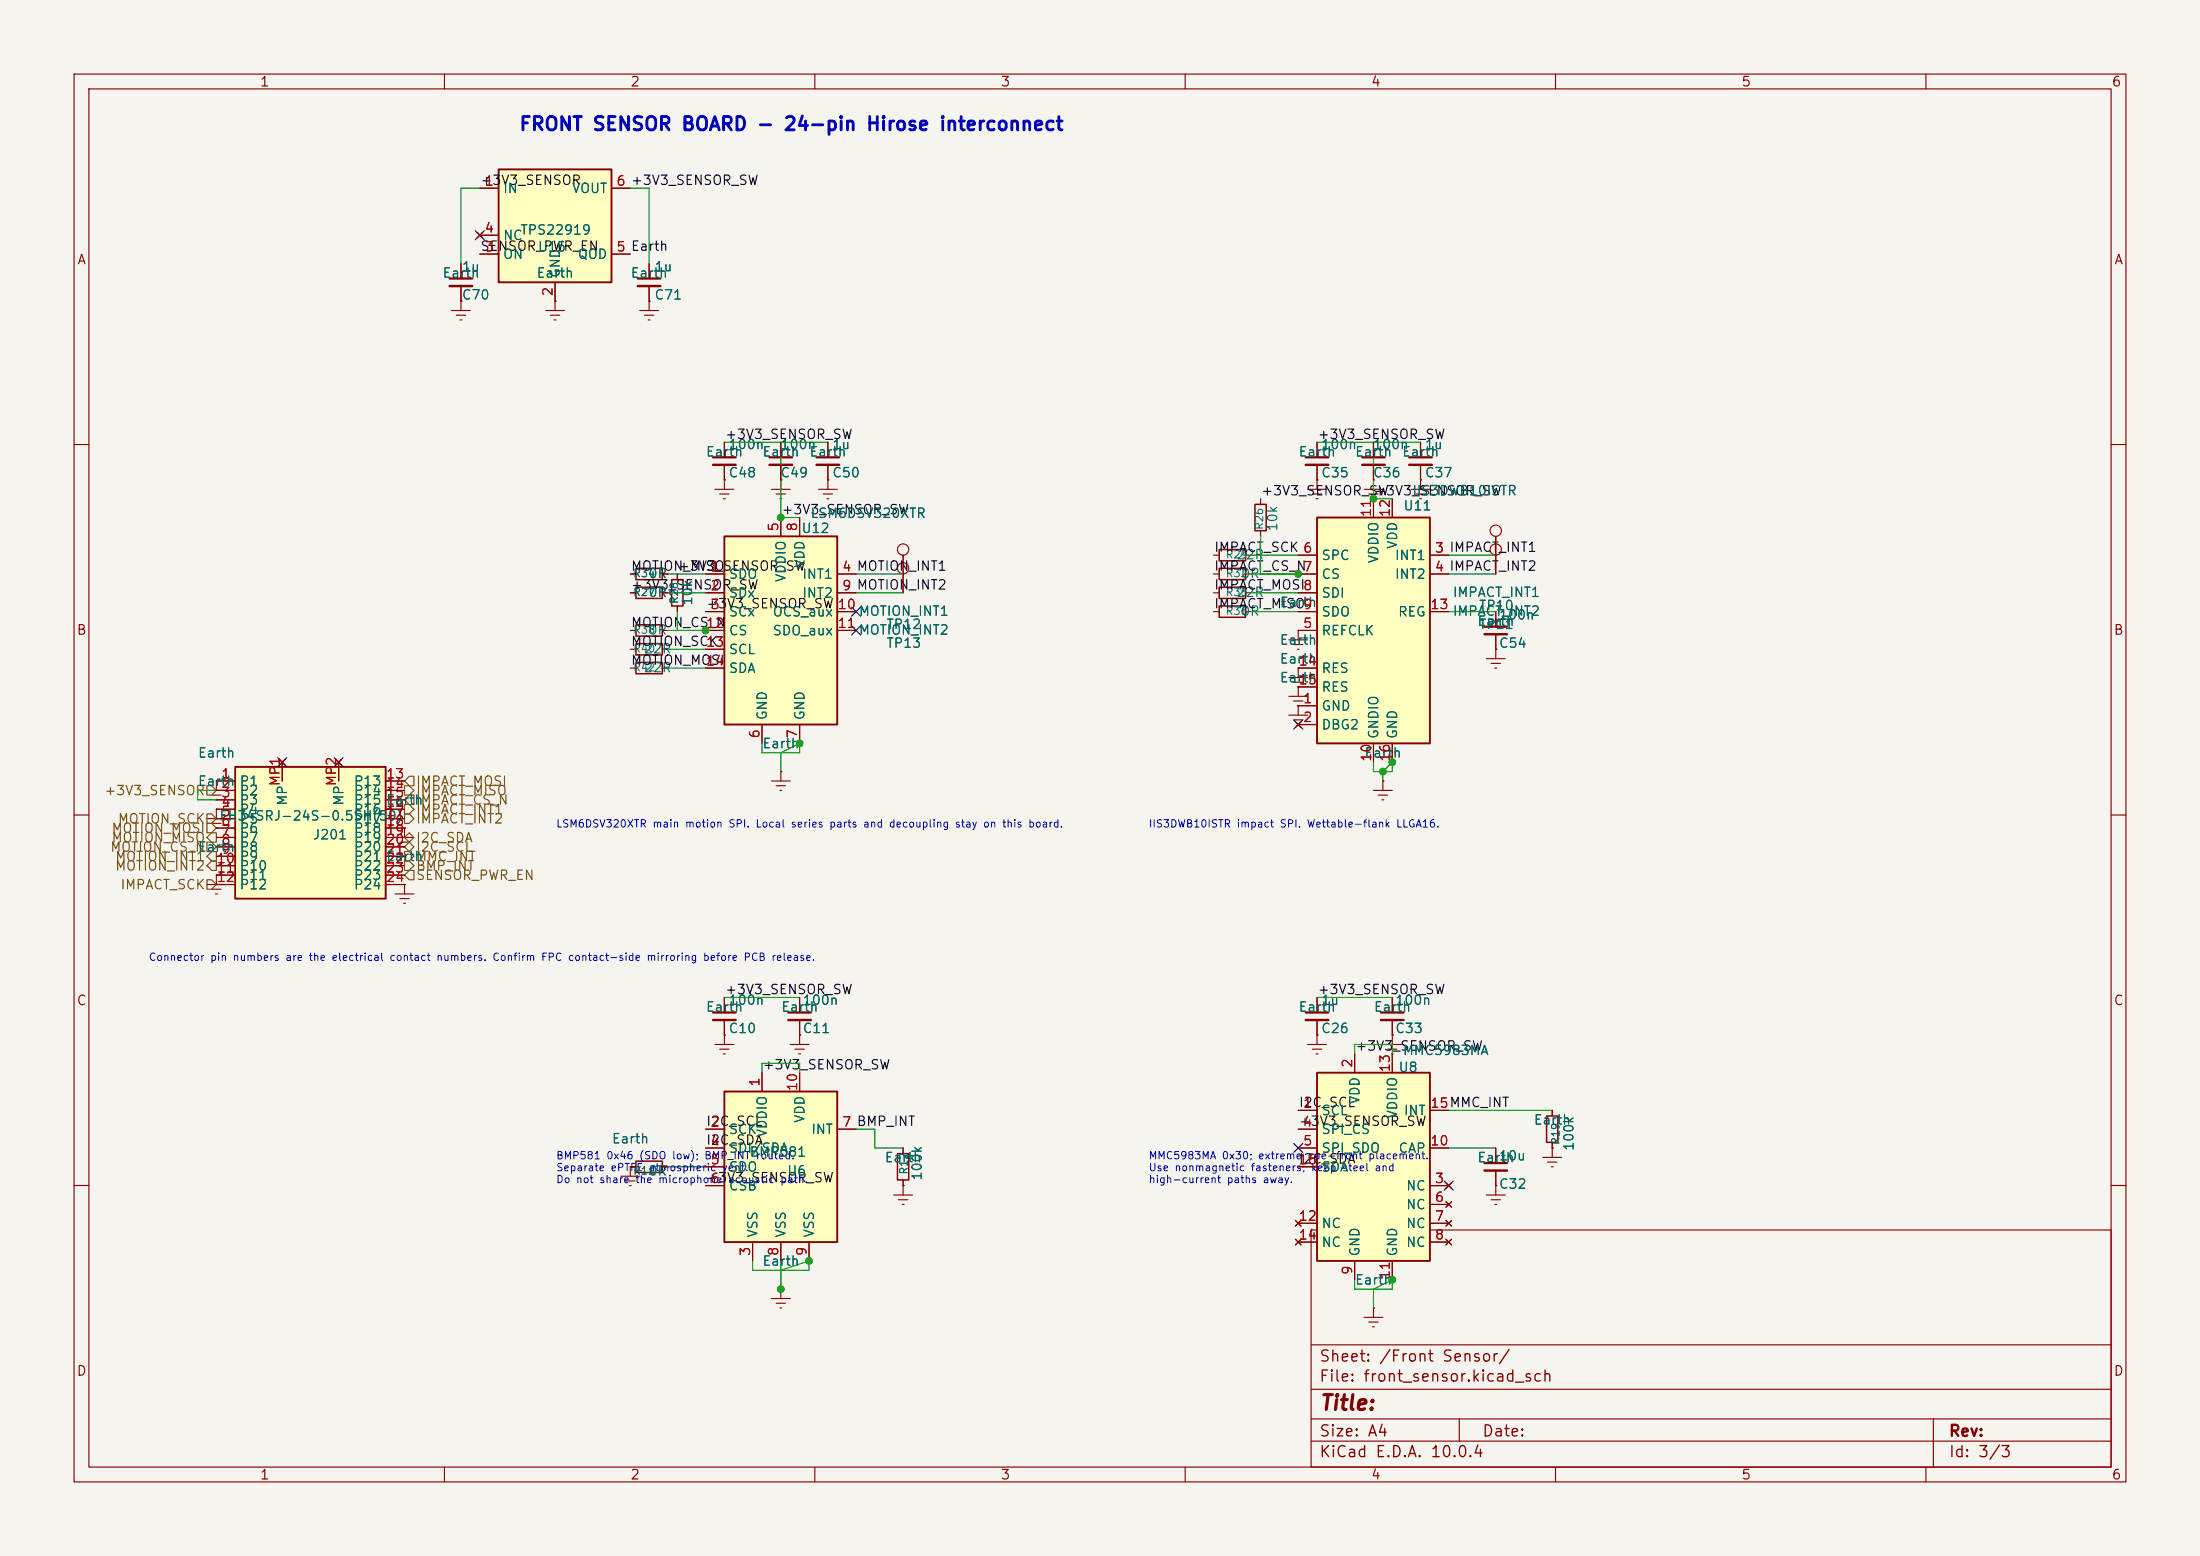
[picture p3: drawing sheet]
<svg xmlns="http://www.w3.org/2000/svg" width="297mm" height="210mm" viewBox="0 0 297 210" stroke-linecap="round" stroke-linejoin="round" font-family="sans-serif">
<path d="M0 0h297v210h-297z" fill="#f5f4ef" stroke="#f5f4ef" stroke-width=".14"/>
<g fill="none" stroke="#840000" stroke-width=".15">
<path d="M10 10h277v190h-277zM12 12h273v186h-273zM60 10v2M110 10v2M160 10v2M210 10v2M260 10v2M10 60h2M285 60h2M163.8 80h.8M163.8 82.6h.8M168.1 80h.8"/>
<path d="M168.1 82.6h.8M174 86.4h2.5M174.6 87h1.3M175.1 87.6h.3M175.3 85.1h.1M175.3 85.1v1.3M10 110h2M285 110h2M201.9 154.9v2.1M201.9 158v3.3M208.3 156.2h2.5M208.9 156.8h1.3"/>
<path d="M209.4 157.5h.3M209.5 154.9h.1M209.5 149.9v.7M209.5 154.2v2M10 160h2M104.1 175.3h2.6M104.8 175.9h1.2M105.3 176.5h.2M105.4 174h.1M105.4 174v1.3M120.6 161.3h2.6M121.3 161.9h1.3"/>
<path d="M121.8 162.6h.2M121.9 160h.1M121.9 160v1.3M177 166h108v32h-108zM200.7 161.3h2.5M201.3 161.9h1.3M201.8 162.6h.3M201.9 160h.1M285 160h2M60 198v2M110 198v2M160 198v2"/>
<path d="M177 194.5h108M177 191.5h108M177 187.5h108M177 181.5h108M197 191.5v3M210 198v2M260 198v2M261 191.5v6.5"/>
</g>
<path d="M164.6 79.2h3.5v1.6h-3.5zM164.6 81.8h3.5v1.5h-3.5zM208.8 150.6h1.5v3.6h-1.5z" fill="none" stroke="#840000" stroke-width=".2"/>
<path d="M200.4 157h3.1" fill="none" stroke="#840000" stroke-width=".3"/>
<path d="M200.4 158h3.1" fill="none" stroke="#840000" stroke-width=".33"/>
<path d="M31.7 103.5h20.4v17.8h-20.4z" fill="#ffffc2"/>
<path d="M31.7 103.5h20.4v17.8h-20.4z" fill="none" stroke="#840000" stroke-width=".25"/>
<g fill="none" stroke="#840000" stroke-width=".15">
<path d="M174 91.4h2.5M174 96.5h2.5M174 94h2.5M174.6 92.1h1.3M174.6 97.2h1.3M174.6 94.6h1.3M175.1 92.7h.3M175.1 97.8h.3M175.1 95.3h.3M175.3 90.2h.1M175.3 95.3h.1M175.3 92.7h.1"/>
<path d="M175.3 90.2v1.2M175.3 92.7v1.3M175.3 95.3v1.2M200.7 88.9h2.5M201.3 89.5h1.3M201.8 90.2h.3M201.9 87.6h.1M201.9 87.6v1.3M27.9 106.7h3.8M27.9 119.4h3.8M28.6 107.3h1.2M29.1 108h2.6"/>
<path d="M29.2 105.4h.1M29.2 118.1h.1M29.2 105.4h2.5M29.2 109.2h2.5M29.2 110.5h2.5M29.2 111.8h2.5M29.2 113h2.5M29.2 114.3h2.5M29.2 115.6h2.5M29.2 116.8h2.5M29.2 118.1h2.5M29.2 105.4v1.3"/>
<path d="M29.2 118.1v1.3M37.7 102.5l.8 .8M38.1 102.9v2.5M38.5 102.5l-.8 .8M45.3 102.5l.8 .8M45.7 102.9v2.5M46.1 102.5l-.8 .8M52.1 105.4h2.5M52.1 106.7h2.5M52.1 108h2.5M52.1 109.2h2.5M52.1 110.5h2.5"/>
<path d="M52.1 111.8h2.5M52.1 113h2.5M52.1 114.3h2.5M52.1 115.6h2.5M52.1 116.8h2.5M52.1 118.1h2.5M52.1 119.4h2.5M104.1 105.4h2.6M104.8 106h1.2M105.3 106.7h.2M105.4 104.1h.1M105.4 104.1v1.3"/>
<path d="M185.4 106.7h2.6M186.1 107.3h1.2M186.6 108h.2M186.7 105.4h.1M186.7 105.4v1.3M28.6 120h1.2M29.1 120.7h.2"/>
</g>
<path d="M177.8 69.9h15.2v30.4h-15.2z" fill="#ffffc2"/>
<path d="M177.8 69.9h15.2v30.4h-15.2z" fill="none" stroke="#840000" stroke-width=".25"/>
<g fill="none" stroke="#840000" stroke-width=".15">
<path d="M177.8 59.7v2M175.3 74.9h2.5M175.3 77.5h2.5M176.5 66h2.6M177.2 66.7h1.2M177.7 67.3h.2M177.8 64.8h.1M177.8 62.7v3.3M185.4 67.3v2.6M188 67.3v2.6M193 74.9h2.6M193 77.5h2.6"/>
<path d="M174.9 97.4l.7 .8M175.3 95.3h2.5M175.3 97.8h2.5M175.3 85.1h2.5M175.3 80h2.5M175.3 82.6h2.5M175.3 90.2h2.5M175.3 92.7h2.5M175.6 97.4l-.7 .8M193 82.6h2.6M54.6 119.4h.1M54.6 119.4v1.3"/>
<path d="M185.4 100.3v2.6M188 100.3v2.6M53.3 120.7h2.6M54 121.3h1.2M54.5 121.9h.2"/>
</g>
<path d="M176.3 61.7h3" fill="none" stroke="#840000" stroke-width=".3"/>
<path d="M176.3 62.7h3" fill="none" stroke="#840000" stroke-width=".33"/>
<path d="M177.8 144.8h15.2v25.4h-15.2z" fill="#ffffc2"/>
<path d="M177.8 144.8h15.2v25.4h-15.2z" fill="none" stroke="#840000" stroke-width=".25"/>
<g fill="none" stroke="#840000" stroke-width=".15">
<path d="M86.4 41.9h2.5M87 42.5h1.3M87.5 43.2h.3M87.6 40.6h.1M87.6 40.6v1.3M185.4 59.7v2M191.8 59.7v2M163.8 77.5h.8M168.1 77.5h.8M170.2 67.3v.8M170.2 71.6v.8M184.1 66h2.6"/>
<path d="M184.8 66.7h1.3M185.3 67.3h.2M185.4 64.8h.1M185.4 62.7v3.3M190.5 66h2.5M191.1 66.7h1.3M191.6 67.3h.3M191.8 64.8h.1M191.8 62.7v3.3M201.9 72.4v5.1M201.9 82.6v2M201.9 85.6v2"/>
<path d="M27.9 110.5h2.6M28.6 111.1h1.2M29.1 111.8h.2M29.2 109.2h.1M29.2 109.2v1.3M53.3 113h2.6M54 113.7h1.2M54.5 114.3h.2M54.6 111.8h.1M54.6 111.8v1.2M177.8 139.7h.1M177.8 134.6v2.1"/>
<path d="M177.8 137.7v3.3M188 139.7h.1M188 134.6v2.1M188 137.7v3.3M175.3 149.9h2.5M175.3 152.4h2.5M175.3 154.9h2.5M175.3 157.5h2.5M176.5 141h2.6M177.2 141.6h1.2M177.7 142.2h.2M182.9 142.2v2.6"/>
<path d="M186.7 141h2.5M187.3 141.6h1.3M187.8 142.2h.3M188 142.2v2.6M193 149.9h2.6M193 154.9h2.6M195.2 159.6l.8 .8M196 159.6l-.8 .8M174.9 164.7l.7 .8M174.9 167.3l.7 .7M175.3 165.1h2.5M175.3 167.6h2.5"/>
<path d="M175.6 164.7l-.7 .8M175.6 167.3l-.7 .7M182.9 170.2v2.5M184.1 177.8h2.6M184.8 178.4h1.3M185.3 179.1h.2M185.4 176.5h.1M185.4 176.5v1.3M188 170.2v2.5M193 160h2.6M193 162.6h2.6M193 165.1h2.6"/>
<path d="M193 167.6h2.6M195.2 162.2l.8 .7M195.2 164.7l.8 .8M195.2 167.3l.8 .7M196 162.2l-.8 .7M196 164.7l-.8 .8M196 167.3l-.8 .7"/>
<circle cx="201.9" cy="71.6" r=".76"/>
<circle cx="201.9" cy="74.2" r=".76"/>
</g>
<path d="M183.9 61.7h3M190.2 61.7h3.1M200.4 84.6h3.1M176.3 136.7h3M186.4 136.7h3.1" fill="none" stroke="#840000" stroke-width=".3"/>
<path d="M183.9 62.7h3M190.2 62.7h3.1M200.4 85.6h3.1M176.3 137.7h3M186.4 137.7h3.1" fill="none" stroke="#840000" stroke-width=".33"/>
<path d="M164.6 76.7h3.5v1.5h-3.5zM169.4 68.1h1.5v3.5h-1.5z" fill="none" stroke="#840000" stroke-width=".2"/>
<path d="M67.3 22.9h15.2v15.2h-15.2z" fill="#ffffc2"/>
<path d="M67.3 22.9h15.2v15.2h-15.2z" fill="none" stroke="#840000" stroke-width=".25"/>
<g fill="none" stroke="#840000" stroke-width=".15">
<path d="M62.2 35.6v2M62.2 38.6v3.3M64.4 31.4l.8 .7M64.8 25.4h2.5M64.8 34.3h2.5M64.8 31.8h2.5M65.2 31.4l-.8 .7M74.9 38.1v3.8M82.5 25.4h2.6M82.5 34.3h2.6M87.6 35.6v2M87.6 38.6v2"/>
<path d="M61 41.9h2.5M61.6 42.5h1.3M62.1 43.2h.3M62.2 40.6h.1M73.7 41.9h2.5M74.3 42.5h1.3M74.8 43.2h.3M74.9 40.6h.1M97.8 59.7v2M96.5 66h2.6M97.2 66.7h1.2M97.7 67.3h.2"/>
<path d="M97.8 64.8h.1M97.8 62.7v3.3M163.8 74.9h.8M168.1 74.9h.8M85.1 85.1h.8M85.1 90.2h.8M85.1 87.6h.8M89.4 85.1h.8M89.4 90.2h.8M89.4 87.6h.8"/>
</g>
<path d="M164.6 74.2h3.5v1.5h-3.5zM85.9 84.3h3.5v1.6h-3.5zM85.9 89.4h3.5v1.5h-3.5zM85.9 86.9h3.5v1.5h-3.5z" fill="none" stroke="#840000" stroke-width=".2"/>
<path d="M60.7 37.6h3.1M86.1 37.6h3.1M96.3 61.7h3" fill="none" stroke="#840000" stroke-width=".3"/>
<path d="M60.7 38.6h3.1M86.1 38.6h3.1M96.3 62.7h3" fill="none" stroke="#840000" stroke-width=".33"/>
<path d="M97.8 72.4h15.2v25.4h-15.2z" fill="#ffffc2"/>
<path d="M97.8 72.4h15.2v25.4h-15.2z" fill="none" stroke="#840000" stroke-width=".25"/>
<g fill="none" stroke="#840000" stroke-width=".15">
<path d="M105.4 59.7v2M111.8 59.7v2M85.1 77.5h.8M89.4 77.5h.8M91.4 77.5v.7M95.2 77.5h2.6M104.1 66h2.6M104.8 66.7h1.2M105.3 67.3h.2M105.4 64.8h.1M105.4 62.7v3.3M105.4 69.9v2.5"/>
<path d="M107.9 69.9v2.5M110.5 66h2.5M111.1 66.7h1.3M111.6 67.3h.3M111.8 64.8h.1M111.8 62.7v3.3M113 77.5h2.6M121.9 74.9v5.1M85.1 80h.8M89.4 80h.8M91.4 81.8v.8M95.2 80h2.6"/>
<path d="M95.2 82.6h2.6M95.2 85.1h2.6M95.2 87.6h2.6M95.2 90.2h2.6M102.9 97.8v2.5M107.9 97.8v2.5M113 80h2.6M113 82.6h2.6M113 85.1h2.6M97.8 139.7h.1M97.8 134.6v2.1M97.8 137.7v3.3"/>
<path d="M107.9 139.7h.1M107.9 134.6v2.1M107.9 137.7v3.3M83.8 158.8h2.6M84.5 159.4h1.2M85.1 157.5h.1M85.1 157.5h.8M85.1 157.5v1.3M89.4 157.5h.8M96.5 141h2.6M97.2 141.6h1.2M97.7 142.2h.2"/>
<path d="M106.7 141h2.5M107.3 141.6h1.3M107.8 142.2h.3M121.9 154.9v.8M121.9 159.3v.7M85 160h.2"/>
<circle cx="121.9" cy="76.7" r=".76"/>
<circle cx="121.9" cy="74.2" r=".76"/>
</g>
<path d="M103.9 61.7h3M110.2 61.7h3.1M96.3 136.7h3M106.4 136.7h3.1" fill="none" stroke="#840000" stroke-width=".3"/>
<path d="M103.9 62.7h3M110.2 62.7h3.1M96.3 137.7h3M106.4 137.7h3.1" fill="none" stroke="#840000" stroke-width=".33"/>
<path d="M85.9 79.2h3.5v1.6h-3.5zM85.9 76.7h3.5v1.5h-3.5zM90.7 78.2h1.5v3.6h-1.5zM85.9 156.7h3.5v1.5h-3.5zM121.2 155.7h1.5v3.6h-1.5z" fill="none" stroke="#840000" stroke-width=".2"/>
<path d="M97.8 147.3h15.2v20.3h-15.2z" fill="#ffffc2"/>
<path d="M97.8 147.3h15.2v20.3h-15.2z" fill="none" stroke="#840000" stroke-width=".25"/>
<g fill="none" stroke="#840000" stroke-width=".15">
<path d="M62.2 35.6v2M62.2 38.6v2M64.4 31.4l.8 .7M64.8 25.4h2.5M64.8 34.3h2.5M64.8 31.8h2.5M65.2 31.4l-.8 .7M74.9 38.1v2.5M82.5 25.4h2.6M82.5 34.3h2.6M87.6 35.6v2M87.6 38.6v2"/>
<path d="M62.2 40.6h.1M74.9 40.6h.1M87.6 40.6h.1M97.8 59.7v2M105.4 59.7v2M111.8 59.7v2M177.8 59.7v2M185.4 59.7v2M191.8 59.7v2M85.1 77.5h.8M89.4 77.5h.8M91.4 77.5v.7"/>
<path d="M95.2 77.5h2.6M97.8 64.8h.1M97.8 62.7v2.1M105.4 64.8h.1M105.4 62.7v2.1M105.4 69.9v2.5M107.9 69.9v2.5M111.8 64.8h.1M111.8 62.7v2.1M113 77.5h2.6M121.9 74.9v5.1M175.3 77.5h2.5"/>
<path d="M175.3 74.9h2.5M177.8 64.8h.1M177.8 62.7v2.1M185.4 64.8h.1M185.4 62.7v2.1M185.4 67.3v2.6M188 67.3v2.6M191.8 64.8h.1M191.8 62.7v2.1M193 77.5h2.6M193 74.9h2.6M201.9 72.4v5.1"/>
<path d="M85.1 80h.8M89.4 80h.8M91.4 81.8v.8M95.2 80h2.6M95.2 82.6h2.6M95.2 85.1h2.6M95.2 87.6h2.6M95.2 90.2h2.6M102.9 97.8v2.5M107.9 97.8v2.5M113 80h2.6M113 82.6h2.6"/>
<path d="M113 85.1h2.6M174.9 97.4l.7 .8M175.3 85.1h.1M175.3 90.2h.1M175.3 95.3h.1M175.3 92.7h.1M175.3 80h2.5M175.3 82.6h2.5M175.3 85.1h2.5M175.3 90.2h2.5M175.3 95.3h2.5M175.3 97.8h2.5"/>
<path d="M175.3 92.7h2.5M175.6 97.4l-.7 .8M193 82.6h2.6M201.9 87.6h.1M201.9 82.6v2M201.9 85.6v2M29.2 105.4h.1M29.2 118.1h.1M29.2 109.2h.1M29.2 105.4h2.5M29.2 106.7h2.5M29.2 108h2.5"/>
<path d="M29.2 109.2h2.5M29.2 110.5h2.5M29.2 111.8h2.5M29.2 113h2.5M29.2 114.3h2.5M29.2 115.6h2.5M29.2 116.8h2.5M29.2 118.1h2.5M29.2 119.4h2.5M37.7 102.5l.8 .8M38.1 102.9v2.5M38.5 102.5l-.8 .8"/>
<path d="M45.3 102.5l.8 .8M45.7 102.9v2.5M46.1 102.5l-.8 .8M52.1 105.4h2.5M52.1 106.7h2.5M52.1 108h2.5M52.1 109.2h2.5M52.1 110.5h2.5M52.1 111.8h2.5M52.1 113h2.5M52.1 114.3h2.5M52.1 115.6h2.5"/>
<path d="M52.1 116.8h2.5M52.1 118.1h2.5M52.1 119.4h2.5M54.6 119.4h.1M54.6 111.8h.1M105.4 104.1h.1M185.4 100.3v2.6M186.7 105.4h.1M188 100.3v2.6M97.8 139.7h.1M97.8 134.6v2.1M97.8 137.7v2"/>
<path d="M107.9 139.7h.1M107.9 134.6v2.1M107.9 137.7v2M177.8 139.7h.1M177.8 134.6v2.1M177.8 137.7v2M188 139.7h.1M188 134.6v2.1M188 137.7v2M85.1 157.5h.1M85.1 157.5h.8M89.4 157.5h.8"/>
<path d="M95.2 152.4h2.6M95.2 154.9h2.6M95.2 157.5h2.6M102.9 144.8v2.5M107.9 144.8v2.5M113 152.4h2.6M121.9 154.9v.8M121.9 159.3v.7M175.3 152.4h2.5M175.3 154.9h2.5M175.3 157.5h2.5M175.3 149.9h2.5"/>
<path d="M182.9 142.2v2.6M188 142.2v2.6M193 154.9h2.6M193 149.9h2.6M195.2 159.6l.8 .8M196 159.6l-.8 .8M201.9 154.9v2.1M201.9 158v2M209.5 154.9h.1M209.5 149.9v.7M209.5 154.2v.7M95.2 160h2.6"/>
<path d="M101.6 167.6v2.6M105.4 174h.1M105.4 167.6v2.6M109.2 167.6v2.6M121.9 160h.1M174.9 164.7l.7 .8M174.9 167.3l.7 .7M175.3 165.1h2.5M175.3 167.6h2.5M175.6 164.7l-.7 .8M175.6 167.3l-.7 .7M182.9 170.2v2.5"/>
<path d="M185.4 176.5h.1M188 170.2v2.5M193 160h2.6M193 162.6h2.6M193 165.1h2.6M193 167.6h2.6M195.2 162.2l.8 .7M195.2 164.7l.8 .8M195.2 167.3l.8 .7M196 162.2l-.8 .7M196 164.7l-.8 .8M196 167.3l-.8 .7"/>
<path d="M201.9 160h.1"/>
</g>
<g fill="none" stroke="#725600" stroke-width=".15">
<path d="M27.9 111.1h.7l.6 .7-.6 .6h-.7zM27.9 109.9h.7l.6 .6-.6 .6h-.7zM27.9 106h.7l.6 .7-.6 .6h-.7zM27.9 113.7h.7l.6 .6-.6 .6h-.7zM27.9 118.7h.7l.6 .7-.6 .6h-.7zM28.6 112.4h.6v1.3h-.6l-.7-.7zM28.6 114.9h.6v1.3h-.6l-.7-.6zM28.6 116.2h.6v1.3h-.6l-.7-.7zM54.6 108.6h.6l.7 .6-.7 .7h-.6zM54.6 109.9h.6l.7 .6-.7 .6h-.6zM54.6 114.9h.6l.7 .7-.7 .6h-.6zM54.6 116.2h.6l.7 .6-.7 .7h-.6z"/>
<path d="M54.6 106h.6l.7 .7-.7 .6h-.6zM54.6 113l.6-.6 .7 .6-.7 .7zM54.6 114.3l.6-.6 .7 .6-.7 .6zM55.2 104.8h.7v1.2h-.7l-.6-.6zM55.2 117.5h.7v1.2h-.7l-.6-.6zM55.2 107.3h.7v1.3h-.7l-.6-.6z"/>
</g>
<g fill="none" stroke="#009600" stroke-width=".15">
<path d="M64.8 25.4h-2.6v10.2M85.1 25.4h2.5v10.2M97.8 59.7h14M105.4 59.7v10.2h2.5M177.8 59.7h14M185.4 59.7v7.6h2.6M90.2 77.5h5M115.6 77.5h6.3M168.9 77.5h6.4M168.9 74.9h6.4M170.2 72.4v5.1M195.6 77.5h6.3"/>
<path d="M195.6 74.9h6.3M90.2 85.1h5M90.2 80h5M90.2 90.2h5M90.2 87.6h5M91.4 82.6v2.5M115.6 80h6.3M168.9 80h6.4M168.9 82.6h6.4M195.6 82.6h6.3M29.2 106.7h-2.5v1.3h2.5M102.9 100.3v1.3h5v-1.3l-2.5 1.3v2.5"/>
<path d="M185.4 102.9v1.2h2.6v-1.2l-1.3 1.2v1.3M97.8 134.6h10.1M177.8 134.6h10.2M90.2 157.5h5M102.9 144.8v-1.3h5v1.3M115.6 152.4h2.5v2.5h3.8M182.9 142.2v-1.2h5.1v1.2M195.6 149.9h13.9M195.6 154.9h6.3M101.6 170.2v1.3h7.6v-1.3l-3.8 1.3M105.4 170.2v3.8M182.9 172.7v1.3h5.1v-1.3l-2.6 1.3v2.5"/>
</g>
<g fill="none" stroke="#000084" stroke-width=".15">
<path d="M64.2 31.1l1.2 1.3M65.4 31.1l-1.2 1.3M115 81.9l1.2 1.3M115 84.5l1.2 1.2M116.2 81.9l-1.2 1.3M116.2 84.5l-1.2 1.2M174.7 97.2l1.2 1.2M175.9 97.2l-1.2 1.2M37.5 102.3l1.2 1.2M38.7 102.3l-1.2 1.2M45.1 102.3l1.2 1.2M46.3 102.3l-1.2 1.2"/>
<path d="M174.7 154.3l1.2 1.2M175.9 154.3l-1.2 1.2M195 159.4l1.2 1.2M196.2 159.4l-1.2 1.2"/>
</g>
<g fill="#009600" stroke="#009600" stroke-width=".14">
<circle cx="107.9" cy="100.3" r=".46"/>
<circle cx="95.2" cy="85.1" r=".46"/>
<circle cx="105.4" cy="69.9" r=".46"/>
<circle cx="188" cy="172.7" r=".46"/>
<circle cx="105.4" cy="174" r=".46"/>
<circle cx="109.2" cy="170.2" r=".46"/>
<circle cx="186.7" cy="104.1" r=".46"/>
<circle cx="188" cy="102.9" r=".46"/>
<circle cx="185.4" cy="67.3" r=".46"/>
<circle cx="175.3" cy="77.5" r=".46"/>
</g>
<text font-size="2" fill="#840000" x="178" y="190.8">Title:</text>
<text font-size="1.8" fill="#0000c2" x="70" y="18.1">FRONT SENSOR BOARD - 24-pin Hirose interconnect</text>
<g font-size="1.5" fill="#840000">
<text x="178" y="184.2">Sheet: /Front Sensor/</text>
<text x="178" y="186.9">File: front_sensor.kicad_sch</text>
<text x="178" y="197.1">KiCad E.D.A. 10.0.4</text>
<text x="178" y="194.3">Size: A4</text>
<text x="200" y="194.3">Date:</text>
<text x="263" y="194.3">Rev:</text>
<text x="263" y="197.1">Id: 3/3</text>
</g>
<g font-size="1.3" fill="#840000">
<text x="35" y="12">1</text>
<text x="85" y="12">2</text>
<text x="135" y="12">3</text>
<text x="185" y="12">4</text>
<text x="235" y="12">5</text>
<text x="285" y="12">6</text>
<text x="10.3" y="36">A</text>
<text x="285.3" y="36">A</text>
<text x="10.3" y="86">B</text>
<text x="285.3" y="86">B</text>
<text x="10.3" y="136">C</text>
<text x="285.3" y="136">C</text>
<text x="10.3" y="186">D</text>
<text x="285.3" y="186">D</text>
<text x="35" y="200">1</text>
<text x="85" y="200">2</text>
<text x="135" y="200">3</text>
<text x="185" y="200">4</text>
<text x="235" y="200">5</text>
<text x="285" y="200">6</text>
</g>
<g font-size="1.3" fill="#0f0f0f">
<text x="64.8" y="25.3">+3V3_SENSOR</text>
<text x="64.8" y="34.2">SENSOR_PWR_EN</text>
<text x="97.8" y="59.6">+3V3_SENSOR_SW</text>
<text x="177.8" y="59.6">+3V3_SENSOR_SW</text>
<text x="105.4" y="69.7">+3V3_SENSOR_SW</text>
<text x="170.2" y="67.2">+3V3_SENSOR_SW</text>
<text x="185.4" y="67.2">+3V3_SENSOR_SW</text>
<text x="85.1" y="77.3">MOTION_MISO</text>
<text x="91.4" y="77.3">+3V3_SENSOR_SW</text>
<text x="163.8" y="77.3">IMPACT_CS_N</text>
<text x="163.8" y="74.8">IMPACT_SCK 6</text>
<text x="85.1" y="79.9">+3V3_SENSOR_SW</text>
<text x="95.2" y="82.4">+3V3_SENSOR_SW 10</text>
<text x="163.8" y="82.4">IMPACT_MISO9</text>
<text x="163.8" y="79.9">IMPACT_MOSI8</text>
<text x="85.1" y="85">MOTION_CS_N</text>
<text x="85.1" y="87.5">MOTION_SCK</text>
<text x="85.1" y="90">MOTION_MOSI</text>
<text x="97.8" y="134.5">+3V3_SENSOR_SW</text>
<text x="177.8" y="134.5">+3V3_SENSOR_SW</text>
<text x="182.9" y="142.1">+3V3_SENSOR_SW</text>
<text x="102.9" y="144.7">+3V3_SENSOR_SW</text>
<text x="175.3" y="149.7">I2C_SCL</text>
<text x="95.2" y="154.8">I2C_SDA</text>
<text x="95.2" y="152.3">I2C_SCL</text>
<text x="175.3" y="152.3">+3V3_SENSOR_SW</text>
<text x="95.2" y="159.9">+3V3_SENSOR_SW</text>
<text x="175.3" y="157.4">I2C_SDA</text>
</g>
<g font-size="1.3" fill="#a90000">
<text x="65.3" y="25.4">1</text>
<text x="83.1" y="25.4">6 +3V3_SENSOR_SW</text>
<text x="83.1" y="25.4">6</text>
<text x="65.3" y="34.3">3</text>
<text x="65.3" y="31.7">4</text>
<text x="83.1" y="34.3">5 Earth</text>
<text x="83.1" y="34.3">5</text>
<text x="74.9" y="40.1" transform="rotate(-90 74.9 40.1)">2</text>
<text x="105.4" y="71.8" transform="rotate(-90 105.4 71.8)">5</text>
<text x="107.9" y="71.8" transform="rotate(-90 107.9 71.8)">8</text>
<text x="185.4" y="69.9" transform="rotate(-90 185.4 69.9)">11</text>
<text x="187.9" y="69.9" transform="rotate(-90 187.9 69.9)">12</text>
<text x="95.8" y="77.4">1</text>
<text x="113.6" y="77.4">4 MOTION_INT1</text>
<text x="113.6" y="77.4">4</text>
<text x="175.8" y="77.4">7</text>
<text x="175.8" y="74.9">6</text>
<text x="193.6" y="74.9">3 IMPACT_INT1</text>
<text x="193.6" y="77.4">4 IMPACT_INT2</text>
<text x="193.6" y="74.9">3</text>
<text x="193.6" y="77.4">4</text>
<text x="95.8" y="80">2</text>
<text x="95.8" y="82.5">3</text>
<text x="113" y="82.5">10</text>
<text x="113.6" y="80">9 MOTION_INT2</text>
<text x="113.6" y="80">9</text>
<text x="175.8" y="80">8</text>
<text x="175.8" y="82.5">9</text>
<text x="193" y="82.5">13</text>
<text x="95.2" y="85.1">12</text>
<text x="95.2" y="87.6">13</text>
<text x="113" y="85.1">11</text>
<text x="175.8" y="85.1">5</text>
<text x="95.2" y="90.1">14</text>
<text x="175.2" y="90.1">14</text>
<text x="175.2" y="92.7">15</text>
<text x="175.8" y="95.2">1</text>
<text x="102.8" y="99.8" transform="rotate(-90 102.8 99.8)">6</text>
<text x="107.9" y="99.8" transform="rotate(-90 107.9 99.8)">7</text>
<text x="175.8" y="97.8">2</text>
<text x="29.8" y="105.4">1</text>
<text x="29.8" y="106.7">2</text>
<text x="29.8" y="107.9">3</text>
<text x="38.1" y="106.2" transform="rotate(-90 38.1 106.2)">MP1</text>
<text x="45.7" y="106.2" transform="rotate(-90 45.7 106.2)">MP2</text>
<text x="52" y="105.4">13</text>
<text x="52" y="106.7">14</text>
<text x="52" y="107.9">15</text>
<text x="185.4" y="102.9" transform="rotate(-90 185.4 102.9)">10</text>
<text x="187.9" y="102.9" transform="rotate(-90 187.9 102.9)">16</text>
<text x="29.8" y="109.2">4</text>
<text x="29.8" y="110.5">5</text>
<text x="29.8" y="111.7">6</text>
<text x="29.8" y="113">7</text>
<text x="52" y="109.2">16</text>
<text x="52" y="110.5">17</text>
<text x="52" y="111.7">18</text>
<text x="52" y="113">19</text>
<text x="29.2" y="116.8">10</text>
<text x="29.2" y="118.1">11</text>
<text x="29.2" y="119.4">12</text>
<text x="29.8" y="114.3">8</text>
<text x="29.8" y="115.5">9</text>
<text x="52" y="114.3">20</text>
<text x="52" y="115.5">21</text>
<text x="52" y="116.8">22</text>
<text x="52" y="118.1">23</text>
<text x="52" y="119.4">24</text>
<text x="102.8" y="146.8" transform="rotate(-90 102.8 146.8)">1</text>
<text x="107.9" y="147.4" transform="rotate(-90 107.9 147.4)">10</text>
<text x="175.8" y="149.8">1</text>
<text x="182.9" y="144.2" transform="rotate(-90 182.9 144.2)">2</text>
<text x="187.9" y="144.8" transform="rotate(-90 187.9 144.8)">13</text>
<text x="193" y="149.8">15MMC_INT</text>
<text x="193" y="149.8">15</text>
<text x="95.8" y="152.4">2</text>
<text x="95.8" y="154.9">4</text>
<text x="113.6" y="152.4">7 BMP_INT</text>
<text x="113.6" y="152.4">7</text>
<text x="175.8" y="152.4">4</text>
<text x="175.8" y="154.9">5</text>
<text x="193" y="154.9">10</text>
<text x="95.8" y="157.5">5</text>
<text x="95.8" y="160">6</text>
<text x="175.2" y="157.5">16</text>
<text x="193.6" y="160">3</text>
<text x="175.2" y="165.1">12</text>
<text x="175.2" y="167.6">14</text>
<text x="193.6" y="162.5">6</text>
<text x="193.6" y="165.1">7</text>
<text x="193.6" y="167.6">8</text>
<text x="101.6" y="169.6" transform="rotate(-90 101.6 169.6)">3</text>
<text x="105.4" y="169.6" transform="rotate(-90 105.4 169.6)">8</text>
<text x="109.2" y="169.6" transform="rotate(-90 109.2 169.6)">9</text>
<text x="182.9" y="172.2" transform="rotate(-90 182.9 172.2)">9</text>
<text x="187.9" y="172.8" transform="rotate(-90 187.9 172.8)">11</text>
</g>
<g font-size="1.3" fill="#006464">
<text x="67.8" y="26.4">IN</text>
<text x="77.1" y="26.4">VOUT</text>
<text x="67.8" y="35.3">ON</text>
<text x="67.8" y="32.7">NC</text>
<text x="70.2" y="32">TPS22919</text>
<text x="72.5" y="34.3">U15</text>
<text x="77.9" y="35.3">QOD</text>
<text x="59.6" y="37.8">Earth</text>
<text x="62.3" y="36.9">1u</text>
<text x="62.3" y="40.7">C70</text>
<text x="72.3" y="37.8">Earth</text>
<text x="75.9" y="37.6" transform="rotate(-90 75.9 37.6)">GND</text>
<text x="85" y="37.8">Earth</text>
<text x="88.3" y="36.9">1u</text>
<text x="88.3" y="40.7">C71</text>
<text x="95.2" y="61.9">Earth</text>
<text x="98.3" y="60.9">100n</text>
<text x="98.3" y="64.7">C48</text>
<text x="102.8" y="61.9">Earth</text>
<text x="105.3" y="60.9">100n</text>
<text x="105.3" y="64.7">C49</text>
<text x="109.2" y="61.9">Earth</text>
<text x="112.3" y="60.9">1u</text>
<text x="112.3" y="64.7">C50</text>
<text x="175.2" y="61.9">Earth</text>
<text x="178.3" y="60.9">100n</text>
<text x="178.3" y="64.7">C35</text>
<text x="182.8" y="61.9">Earth</text>
<text x="185.3" y="60.9">100n</text>
<text x="185.3" y="64.7">C36</text>
<text x="189.2" y="61.9">Earth</text>
<text x="192.3" y="60.9">1u</text>
<text x="192.3" y="64.7">C37</text>
<text x="109.3" y="70.2">LSM6DSV320XTR</text>
<text x="172.7" y="71.8" transform="rotate(-90 172.7 71.8)">10k</text>
<text x="189.4" y="69.2">U11</text>
<text x="190.6" y="67.2">IIS3DWB10ISTR</text>
<text x="108.1" y="72.3">U12</text>
<text x="108.9" y="76.7" transform="rotate(-90 108.9 76.7)">VDD</text>
<text x="166.8" y="75.8">22R</text>
<text x="178.3" y="75.9">SPC</text>
<text x="186.4" y="76.1" transform="rotate(-90 186.4 76.1)">VDDIO</text>
<text x="188.2" y="75.9">INT1</text>
<text x="188.9" y="74.2" transform="rotate(-90 188.9 74.2)">VDD</text>
<text x="87.4" y="80.9">0R</text>
<text x="87.4" y="78.4">0R</text>
<text x="93.7" y="81.8" transform="rotate(-90 93.7 81.8)">10k</text>
<text x="98.3" y="78.4">SDO</text>
<text x="98.3" y="81">SDx</text>
<text x="98.3" y="83.5">SCx</text>
<text x="104.2" y="83.5">OCS_aux</text>
<text x="106.4" y="78.7" transform="rotate(-90 106.4 78.7)">VDDIO</text>
<text x="108.2" y="78.4">INT1</text>
<text x="108.2" y="81">INT2</text>
<text x="115.9" y="83.4">MOTION_INT1</text>
<text x="166.8" y="80.9">22R</text>
<text x="167.4" y="83.4">0R</text>
<text x="167.4" y="78.4">0R</text>
<text x="172.7" y="82.3">Earth</text>
<text x="178.3" y="78.4">CS</text>
<text x="178.3" y="81">SDI</text>
<text x="178.3" y="83.5">SDO</text>
<text x="188.2" y="78.4">INT2</text>
<text x="188.6" y="83.5">REG</text>
<text x="196" y="80.9">IMPACT_INT1</text>
<text x="196" y="83.4">IMPACT_INT2</text>
<text x="199.6" y="82.7">TP10</text>
<text x="202.3" y="83.9">100n</text>
<text x="86.8" y="88.5">22R</text>
<text x="87.4" y="86">0R</text>
<text x="98.3" y="86.1">CS</text>
<text x="98.3" y="88.6">SCL</text>
<text x="104.2" y="86.1">SDO_aux</text>
<text x="115.9" y="86">MOTION_INT2</text>
<text x="119.6" y="87.7">TP13</text>
<text x="119.6" y="85.2">TP12</text>
<text x="172.7" y="87.3">Earth</text>
<text x="172.7" y="89.9">Earth</text>
<text x="178.3" y="86.1">REFCLK</text>
<text x="199.3" y="84.8">Earth</text>
<text x="199.6" y="85.2">TP11</text>
<text x="202.3" y="87.7">C54</text>
<text x="86.8" y="91.1">22R</text>
<text x="98.3" y="91.1">SDA</text>
<text x="172.7" y="92.4">Earth</text>
<text x="178.3" y="91.1">RES</text>
<text x="178.3" y="93.7">RES</text>
<text x="102.8" y="101.3">Earth</text>
<text x="103.8" y="97.3" transform="rotate(-90 103.8 97.3)">GND</text>
<text x="108.9" y="97.3" transform="rotate(-90 108.9 97.3)">GND</text>
<text x="178.3" y="96.2">GND</text>
<text x="178.3" y="98.8">DBG2</text>
<text x="186.4" y="99.8" transform="rotate(-90 186.4 99.8)">GNDIO</text>
<text x="188.9" y="99.8" transform="rotate(-90 188.9 99.8)">GND</text>
<text x="26.6" y="102.6">Earth</text>
<text x="26.6" y="106.4">Earth</text>
<text x="32.3" y="106.4">P1</text>
<text x="32.3" y="107.7">P2</text>
<text x="47.7" y="106.4">P13</text>
<text x="47.7" y="107.7">P14</text>
<text x="184.1" y="102.6">Earth</text>
<text x="29.5" y="111.1">FH34SRJ-24S-0.5SH(50)</text>
<text x="32.3" y="108.9">P3</text>
<text x="32.3" y="110.2">P4</text>
<text x="32.3" y="111.5">P5</text>
<text x="32.3" y="112.7">P6</text>
<text x="39.1" y="108.8" transform="rotate(-90 39.1 108.8)">MP</text>
<text x="42.1" y="113.6">J201</text>
<text x="46.7" y="108.8" transform="rotate(-90 46.7 108.8)">MP</text>
<text x="47.7" y="108.9">P15 Earth</text>
<text x="47.7" y="110.2">P16</text>
<text x="47.7" y="111.5">P17</text>
<text x="47.7" y="112.7">P18</text>
<text x="26.6" y="115.3">Earth</text>
<text x="32.3" y="114">P7</text>
<text x="32.3" y="115.3">P8</text>
<text x="32.3" y="116.5">P9</text>
<text x="32.3" y="117.8">P10</text>
<text x="32.3" y="119.1">P11</text>
<text x="47.7" y="114">P19</text>
<text x="47.7" y="115.3">P20</text>
<text x="47.7" y="116.5">P21 Earth</text>
<text x="47.7" y="117.8">P22</text>
<text x="47.7" y="119.1">P23</text>
<text x="32.3" y="120.4">P12</text>
<text x="47.7" y="120.4">P24</text>
<text x="95.2" y="136.9">Earth</text>
<text x="98.3" y="135.9">100n</text>
<text x="105.4" y="136.9">Earth</text>
<text x="108.3" y="135.9">100n</text>
<text x="175.2" y="136.9">Earth</text>
<text x="178.3" y="135.9">1u</text>
<text x="185.4" y="136.9">Earth</text>
<text x="188.3" y="135.9">100n</text>
<text x="98.3" y="139.7">C10</text>
<text x="108.3" y="139.7">C11</text>
<text x="178.3" y="139.7">C26</text>
<text x="188.3" y="139.7">C33</text>
<text x="189.3" y="142.7">MMC5983MA</text>
<text x="183.9" y="149.1" transform="rotate(-90 183.9 149.1)">VDD</text>
<text x="188.7" y="145">U8</text>
<text x="82.5" y="154.6">Earth</text>
<text x="98.3" y="153.4">SCK</text>
<text x="98.3" y="155.9">SDI/SDA</text>
<text x="103.8" y="153.6" transform="rotate(-90 103.8 153.6)">VDDIO</text>
<text x="108.9" y="151.7" transform="rotate(-90 108.9 151.7)">VDD</text>
<text x="109.4" y="153.4">INT</text>
<text x="178.3" y="150.8">SCL</text>
<text x="178.3" y="153.4">SPI_CS</text>
<text x="178.3" y="155.9">SPI_SDO</text>
<text x="188.7" y="155.9">CAP</text>
<text x="188.9" y="151.1" transform="rotate(-90 188.9 151.1)">VDDIO</text>
<text x="189.4" y="150.8">INT</text>
<text x="207" y="152.1">Earth</text>
<text x="212.7" y="155.4" transform="rotate(-90 212.7 155.4)">100k</text>
<text x="87.4" y="159">0R</text>
<text x="98.3" y="158.5">SDO</text>
<text x="98.3" y="161">CSB</text>
<text x="101.1" y="156.4">BMP581</text>
<text x="106.2" y="159">U6</text>
<text x="119.3" y="157.2">Earth</text>
<text x="124.7" y="159.4" transform="rotate(-90 124.7 159.4)">100k</text>
<text x="178.3" y="158.5">SDA</text>
<text x="189.7" y="161">NC</text>
<text x="199.3" y="157.2">Earth</text>
<text x="202.3" y="160.7">C32</text>
<text x="202.3" y="156.9">10u</text>
<text x="102.6" y="167.1" transform="rotate(-90 102.6 167.1)">VSS</text>
<text x="106.4" y="167.1" transform="rotate(-90 106.4 167.1)">VSS</text>
<text x="110.2" y="167.1" transform="rotate(-90 110.2 167.1)">VSS</text>
<text x="178.3" y="166.1">NC</text>
<text x="189.7" y="163.5">NC</text>
<text x="189.7" y="166.1">NC</text>
<text x="102.8" y="171.2">Earth</text>
<text x="178.3" y="168.6">NC</text>
<text x="182.8" y="173.7">Earth</text>
<text x="183.9" y="169.7" transform="rotate(-90 183.9 169.7)">GND</text>
<text x="188.9" y="169.7" transform="rotate(-90 188.9 169.7)">GND</text>
<text x="189.7" y="168.6">NC</text>
</g>
<g font-size="1.3" fill="#725600">
<text x="14" y="107.7">+3V3_SENSOR</text>
<text x="56.1" y="106.4">IMPACT_MOSI</text>
<text x="56.1" y="107.7">IMPACT_MISO</text>
<text x="15" y="112.7">MOTION_MOSI</text>
<text x="15.8" y="111.5">MOTION_SCK</text>
<text x="56.1" y="110.2">IMPACT_INT1</text>
<text x="56.1" y="111.5">IMPACT_INT2</text>
<text x="56.1" y="108.9">IMPACT_CS_N</text>
<text x="14.8" y="115.3">MOTION_CS_N</text>
<text x="15" y="114">MOTION_MISO</text>
<text x="15.5" y="116.5">MOTION_INT1</text>
<text x="15.5" y="117.8">MOTION_INT2</text>
<text x="56.1" y="119.1">SENSOR_PWR_EN</text>
<text x="56.1" y="116.5">MMC_INT</text>
<text x="56.1" y="117.8">BMP_INT</text>
<text x="56.1" y="114">I2C_SDA</text>
<text x="56.1" y="115.3">I2C_SCL</text>
<text x="16.2" y="120.4">IMPACT_SCK</text>
</g>
<g font-size="1" fill="#006464">
<text x="170.8" y="71.6" transform="rotate(-90 170.8 71.6)">R26</text>
<text x="165.4" y="75.6">R29</text>
<text x="85.4" y="80.7">R27</text>
<text x="85.4" y="78.2">R34</text>
<text x="91.8" y="81.6" transform="rotate(-90 91.8 81.6)">R28</text>
<text x="165.4" y="80.7">R35</text>
<text x="165.4" y="83.2">R36</text>
<text x="165.4" y="78.2">R32</text>
<text x="85.4" y="85.8">R38</text>
<text x="85.4" y="88.3">R40</text>
<text x="85.4" y="90.9">R42</text>
<text x="210.8" y="154.6" transform="rotate(-90 210.8 154.6)">R19</text>
<text x="85.4" y="158.8">R11</text>
<text x="122.8" y="158.6" transform="rotate(-90 122.8 158.6)">R12</text>
</g>
<g font-size="1" fill="#0000c2">
<text x="75" y="111.9">LSM6DSV320XTR main motion SPI. Local series parts and decoupling stay on this board.</text>
<text x="155" y="111.9">IIS3DWB10ISTR impact SPI. Wettable-flank LLGA16.</text>
<text x="20" y="129.9">Connector pin numbers are the electrical contact numbers. Confirm FPC contact-side mirroring before PCB release.</text>
<text x="75" y="156.7">BMP581 0x46 (SDO low); BMP_INT routed.</text>
<text x="75" y="158.3">Separate ePTFE atmospheric vent.</text>
<text x="75" y="159.9">Do not share the microphone</text>
<text x="98.2" y="159.9">acoustic path.</text>
<text x="155" y="156.7">MMC5983MA 0x30; extreme cue-front placement.</text>
<text x="155" y="158.3">Use nonmagnetic fasteners; keep steel and</text>
<text x="155" y="159.9">high-current paths away.</text>
</g>
</svg>
